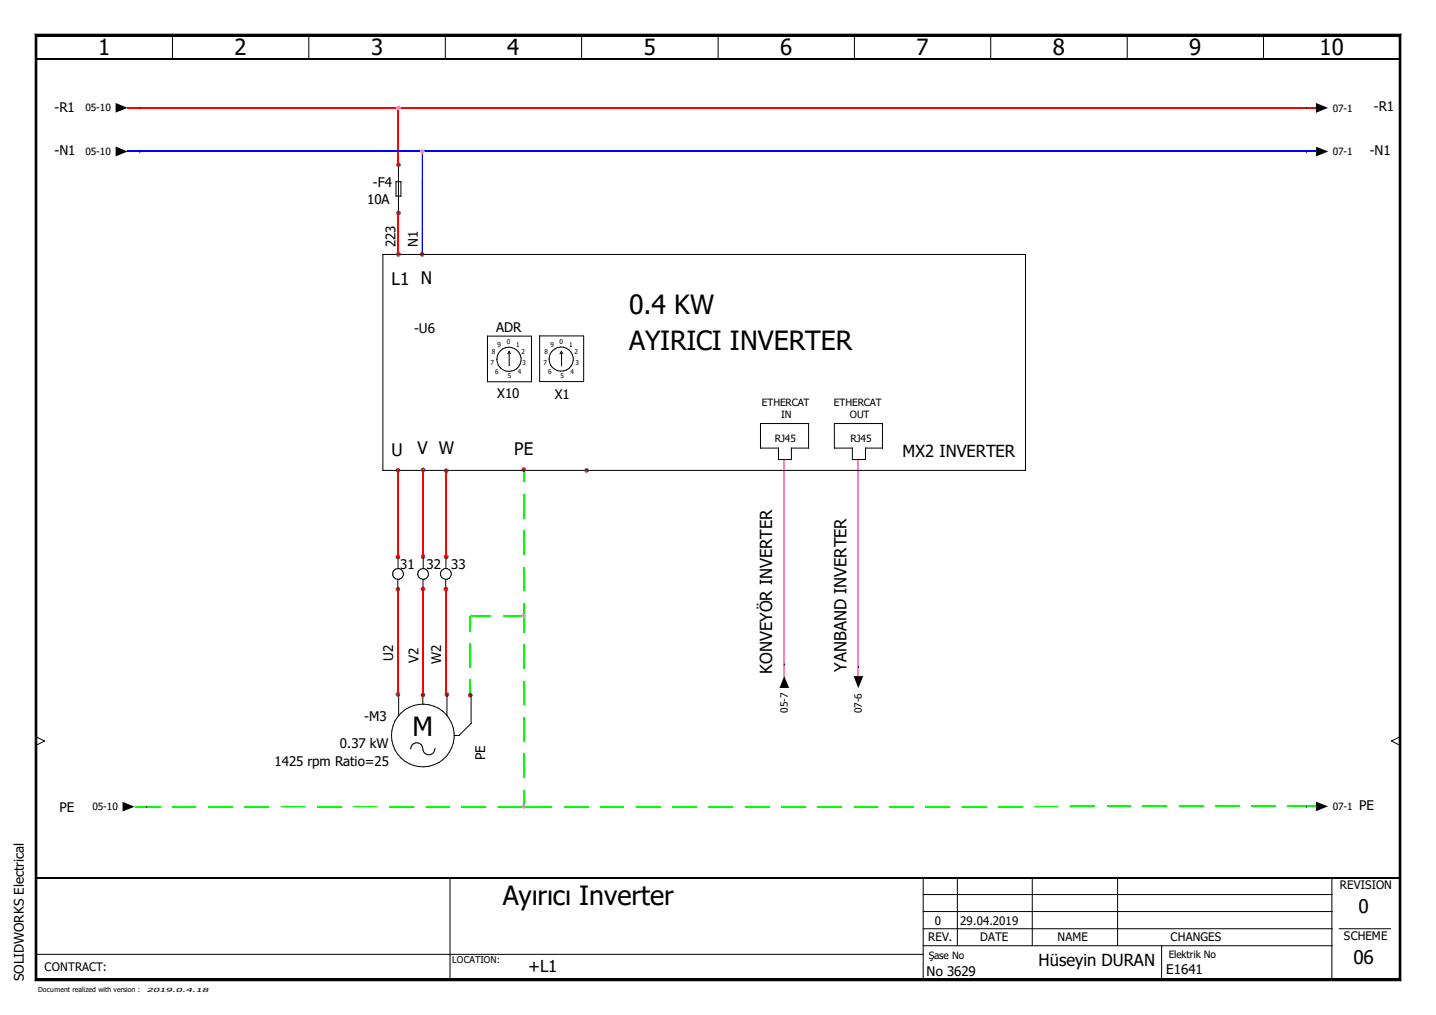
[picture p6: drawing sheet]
<svg xmlns="http://www.w3.org/2000/svg" width="297mm" height="210mm" viewBox="0 0 297 210" stroke-linecap="round" stroke-linejoin="round" font-family="sans-serif">
<path d="M.1 0h296.8v209.8h-296.8z" fill="none" stroke="#fff" stroke-width=".21"/>
<g fill="none" stroke="#000" stroke-width=".21">
<path d="M7.3 7.1l.3 .4zM7.3 7.1h282.5zM7.3 7.1v195.7zM7.3 7.1h282.5v195.7h-282.5zM7.6 7.5h281.8zM7.6 7.5v194.9zM7.6 7.5h281.8v194.9h-281.8zM35.7 7.2v5M63.9 7.2v5M92.2 7.2l-.1 5M120.4 7.2l-.1 5M148.6 7.2l-.1 5"/>
<path d="M176.8 7.2l-.1 5M205 7.2l-.1 5M233.2 7.2v5M261.4 7.2v5M289.4 7.5v194.9zM289.8 7.1l-.4 .4zM289.8 7.1v195.7zM28.9 22.3h.1M28.9 31.3h.1M81.9 37.6h1v3h-1zM82.4 34.1l.1 10M270.2 22.3h.1"/>
<path d="M270.3 31.3h.1M212.1 52.6v44.7M212.2 52.6h-133v44.7h133M100.8 69.5h9.1v9.5h-9.1zM102.8 74.3h.1M105.3 72.6l.3 .5M105.3 72.6h.1M105.3 72.6l-.2 .6M105.3 73v2.6M105.3 75.6h.1M111.6 69.5h9.1v9.4h-9.1zM113.6 74.3h.1"/>
<path d="M115.9 73.2h.1M116.1 72.6h.1M116.1 72.6l-.2 .6M116.1 72.6l.3 .5M116.2 73v2.6M161 92.7v2.3h2.7v-2.3h3.6M167.3 87.6v5.1M167.3 87.6h-10v5.1h3.8M176.3 92.7v2.3h2.8M182.5 87.6v5.1M182.6 87.6h-10v5.1h3.8M182.6 92.7h-3.6v2.3"/>
<path d="M81.2 118.7h.1M82.3 119.8v1.8M82.4 115.3l-.1 2.3M86.4 118.7h.1M87.5 119.8v1.8M87.6 115.3l-.1 2.3M91.1 118.7h.1M92.2 119.8v1.8M92.3 115.3l-.1 2.3M162.2 137.3h.1M177.5 137.8h.1M7.4 152.4l1.8 .8"/>
<path d="M9.2 153.2l-1.7 .9M9.2 153.2h.1M81 152.1h.1M82.5 143.6v4.4M82.5 148h.1M85 154.9a1.21 1.21 0 0 1 1-1.3 1.21 1.21 0 0 1 1.4 .8l.1 .9a1.24 1.24 0 0 0 1.4 .8 1.24 1.24 0 0 0 1.1-1.2M87.5 143.6v2M90 154.9h.1M92.5 143.6v4.4M93.9 152.1h1.1M97.4 149.6l-2.4 2.5M97.4 149.6h.1"/>
<path d="M97.5 143.6l-.1 6M287.8 153.2l1.8 .9M287.8 153.2h.1M289.6 152.4l-1.8 .8M30.3 166.8h.1M270.2 166.8h.1M7.4 197.4h183.6M93.1 181.5v21.1M191 195.6h84.5M191 192.1h84.5M191 188.5h84.5M191 185h84.5"/>
<path d="M191 181.5v21.1M198.1 181.5l-.1 14.1M213.6 181.5l-.1 14.1M231.2 181.5v14.1M240.3 195.6v7M275.5 181.5h.1M275.5 181.5v21.1M277 192.1h10.6M7.3 202.8h282.5zM7.6 202.4l-.3 .4zM7.6 202.4h281.8zM289.4 202.4l.4 .4z"/>
<circle cx="105.3" cy="74.3" r="2.5"/>
<circle cx="116.1" cy="74.3" r="2.5"/>
<circle cx="82.3" cy="118.7" r="1.11"/>
<circle cx="87.5" cy="118.7" r="1.12"/>
<circle cx="92.2" cy="118.7" r="1.12"/>
<circle cx="87.5" cy="152.1" r="6.5"/>
</g>
<path d="M7.3 7.3h282.5M7.3 202.6h282.5" fill="none" stroke="#000" stroke-width=".38"/>
<path d="M7.3 7.1l.3 .4zM289.8 7.1l-.4 .4zM23.9 21.3l2.5 1-2.5 1zM23.9 30.3l2.5 1-2.5 1zM272.2 21.3l2.5 1-2.5 1zM272.2 30.4l2.5 .9-2.5 1zM176.6 139.8h2l-1.1 2.5zM162.2 139.8l1 2.5h-2zM25.4 165.8l2.5 1-2.5 1zM272.2 165.8l2.5 1-2.5 1zM7.6 202.4l-.3 .4zM289.4 202.4l.4 .4z" fill="#000"/>
<path d="M7.4 7.1v195.7M7.4 12.2h282.2M289.6 7.1v195.7M7.4 181.5h282.2" fill="none" stroke="#000" stroke-width=".34"/>
<path d="M26.4 22.3h245.8M82.4 22.3v11.8M82.4 44.1v8.5M82.3 97.2v18M92.3 97.3v17.8M82.3 121.9v21.7M87.5 121.8v21.9M92.2 121.9v21.7" fill="none" stroke="#f00" stroke-width=".25"/>
<path d="M87.4 31.3v21.3" fill="none" stroke="#00f" stroke-width=".3"/>
<g fill="none" stroke="#0f0" stroke-width=".25">
<path d="M108.3 97.1v2.6M108.3 102.2v5M108.3 109.7v5M108.3 117.2v5M97.3 133.1v4.9M101.6 127.3h-4.3v3.3M104.1 127.3h4.2M108.3 124.7v6.2M108.3 133.3v5M97.3 140.5v3.3M108.3 140.8v5M108.3 148.3v5"/>
<path d="M108.3 155.8v5M27.9 166.8h5.3M35.7 166.8h4.9M43.1 166.8h5M50.6 166.8h5M58.1 166.8h5M73.1 166.8h5M80.6 166.8h5M88 166.8h5M95.5 166.8h5M103 166.8h11.2M108.3 163.3v3.5"/>
<path d="M116.7 166.8h5M124.2 166.8h5M131.7 166.8h4.9M139.1 166.8h5M146.6 166.8h5M154.1 166.8h5M161.6 166.8h5M169.1 166.8h5M176.6 166.8h4.9M184 166.8h5M191.5 166.8h5M199 166.8h5"/>
<path d="M206.5 166.8h5M213.9 166.8h5M236.4 166.8h5M243.9 166.8h5M251.4 166.8h5M258.8 166.8h5M266.3 166.8h5.9"/>
</g>
<path d="M65.6 166.8h5M221.4 166.8h5M228.9 166.8h5" fill="none" stroke="#0f0" stroke-width=".21"/>
<path d="M26.4 31.3h245.8" fill="none" stroke="#00f" stroke-width=".25"/>
<path d="M162.2 95.1v44.7M177.6 95.1v44.7" fill="none" stroke="#ff7fbf" stroke-width=".3"/>
<path d="M87.5 97.2v17.9" fill="none" stroke="#f00" stroke-width=".21"/>
<g fill="#a50000">
<path d="M121.4 97.2l.3-.3 .1 .4z"/>
<path d="M121.4 96.8l.3 .1-.3 .3z"/>
<path d="M121 96.9l.4-.1v.4z"/>
<path d="M121 96.9l.3 .4h-.4z"/>
<path d="M120.9 97.3h.4l-.3 .3z"/>
<path d="M121 97.6l.4-.3v.5z"/>
<path d="M121.4 97.3l.3 .3-.3 .2z"/>
<path d="M121.4 97.3h.4l-.1 .3z"/>
</g>
<g fill="#ff7fdf">
<path d="M108.4 166.8l.3-.3 .1 .3z"/>
<path d="M108.3 166.3l.4 .2-.3 .3z"/>
<path d="M108 166.5l.3-.2v.5z"/>
<path d="M108 166.5l.3 .3h-.5z"/>
<path d="M107.8 166.8h.5l-.3 .4z"/>
<path d="M108.3 166.8v.5l-.3-.1z"/>
<path d="M108.3 166.8l.4 .4-.4 .1z"/>
<path d="M108.4 166.8h.4l-.1 .4z"/>
<path d="M108.7 127l.1 .3h-.4z"/>
<path d="M108.3 126.8l.4 .2-.3 .3z"/>
<path d="M108 127l.3-.2v.5z"/>
<path d="M108 127l.3 .3h-.5z"/>
<path d="M107.8 127.3h.5l-.3 .4z"/>
<path d="M108.3 127.3v.5l-.3-.1z"/>
<path d="M108.3 127.4l.4 .3-.4 .1z"/>
<path d="M108.4 127.3h.4l-.1 .4z"/>
</g>
<g fill="#a50000">
<path d="M108.4 97.1l.3-.3 .1 .3z"/>
<path d="M108.3 96.6l.4 .2-.3 .3z"/>
<path d="M108 96.8l.3-.2v.5z"/>
<path d="M108 96.8l.3 .3h-.5z"/>
<path d="M107.8 97.1l.5 .1-.3 .3z"/>
<path d="M108.3 97.2v.4l-.3-.1z"/>
<path d="M108.3 97.2l.4 .3-.4 .1z"/>
<path d="M108.4 97.1h.4l-.1 .4z"/>
<path d="M97.6 143.4l.2 .4h-.5z"/>
<path d="M97.3 143.3l.3 .1-.3 .4z"/>
<path d="M96.9 143.4l.4-.1v.4z"/>
<path d="M96.9 143.4l.3 .4h-.4z"/>
<path d="M96.8 143.8h.4l-.3 .3z"/>
<path d="M97.2 143.8l.1 .5-.4-.2z"/>
<path d="M97.3 143.8l.3 .3-.3 .2z"/>
<path d="M97.3 143.8h.5l-.2 .3z"/>
<path d="M92.8 143.3l.2 .3h-.5z"/>
<path d="M92.5 143.1l.3 .2-.3 .3z"/>
<path d="M92.1 143.3l.4-.2v.5z"/>
<path d="M92.1 143.3l.3 .3h-.5z"/>
<path d="M91.9 143.6l.5 .1-.3 .3z"/>
<path d="M92.1 144l.4-.3v.4z"/>
<path d="M92.5 143.7l.3 .3-.3 .1z"/>
<path d="M92.5 143.6h.5l-.2 .4z"/>
<path d="M92.7 114.8l.1 .3h-.4z"/>
<path d="M92.3 114.6l.4 .2-.3 .3z"/>
<path d="M91.9 114.8l.4-.2v.5z"/>
<path d="M91.9 114.8l.4 .3h-.5z"/>
<path d="M91.8 115.1l.5 .1-.4 .3z"/>
<path d="M91.9 115.5l.4-.3v.5z"/>
<path d="M92.3 115.2l.4 .3-.4 .2z"/>
<path d="M92.4 115.1h.4l-.1 .4z"/>
<path d="M92.4 97.3l.3-.3 .1 .3z"/>
<path d="M92.3 96.8l.4 .2-.3 .3z"/>
<path d="M91.9 97l.4-.2v.5z"/>
<path d="M91.9 97l.4 .3h-.5z"/>
<path d="M91.8 97.3l.5 .1-.4 .3z"/>
<path d="M92.3 97.4v.4l-.4-.1z"/>
<path d="M92.3 97.4l.4 .3-.4 .1z"/>
<path d="M92.4 97.3h.4l-.1 .4z"/>
<path d="M92.6 121.5l.1 .4h-.4z"/>
<path d="M92.2 121.4l.4 .1-.3 .3z"/>
<path d="M91.9 121.5l.3-.1v.4z"/>
<path d="M91.9 121.5l.3 .4h-.5z"/>
<path d="M91.7 121.9h.5l-.3 .3z"/>
<path d="M91.9 122.2l.3-.3v.5z"/>
<path d="M92.2 121.9l.4 .3-.4 .2z"/>
<path d="M92.3 121.9h.4l-.1 .3z"/>
<path d="M87.5 115.1l.4-.4 .1 .4z"/>
<path d="M87.5 114.6l.4 .1-.4 .4z"/>
<path d="M87.2 114.7l.3-.1v.5z"/>
<path d="M87.2 114.7l.3 .4h-.5z"/>
<path d="M87 115.1h.5l-.3 .3z"/>
<path d="M87.2 115.4l.3-.3v.5z"/>
<path d="M87.5 115.1l.4 .3-.4 .2z"/>
<path d="M87.5 115.1h.5l-.1 .3z"/>
<path d="M87.5 97.2l.4-.4 .1 .4z"/>
<path d="M87.5 96.7l.4 .1-.4 .4z"/>
<path d="M87.2 96.8l.3-.1v.4z"/>
<path d="M87.2 96.8l.3 .4h-.5z"/>
<path d="M87 97.2h.5l-.3 .3z"/>
<path d="M87.5 97.2v.5l-.3-.2z"/>
<path d="M87.5 97.2l.4 .3-.4 .2z"/>
<path d="M87.5 97.2h.5l-.1 .3z"/>
<path d="M87.5 143.7l.3-.3 .2 .3z"/>
<path d="M87.5 143.2l.3 .2-.3 .3z"/>
<path d="M87.1 143.4l.4-.2v.5z"/>
<path d="M87.1 143.4l.4 .3h-.5z"/>
<path d="M87 143.7l.5 .1-.4 .3z"/>
<path d="M87.1 144.1l.4-.3v.4z"/>
<path d="M87.5 143.8l.3 .3-.3 .1z"/>
<path d="M87.5 143.8l.5-.1-.2 .4z"/>
<path d="M87.5 121.8l.3-.4 .2 .4z"/>
<path d="M87.5 121.3l.3 .1-.3 .4z"/>
<path d="M87.1 121.4l.4-.1v.4z"/>
<path d="M87.1 121.4l.3 .4h-.4z"/>
<path d="M87 121.8h.5l-.4 .3z"/>
<path d="M87.5 121.8v.5l-.4-.2z"/>
<path d="M87.5 121.8l.3 .3-.3 .2z"/>
<path d="M87.5 121.8h.5l-.2 .3z"/>
</g>
<g fill="#ff7fdf">
<path d="M87.4 31.3l.3-.3 .1 .3z"/>
<path d="M87.4 30.8l.3 .2-.3 .3z"/>
<path d="M87 31l.4-.2v.5z"/>
<path d="M87 31l.3 .3h-.4z"/>
<path d="M86.9 31.3l.4 .1-.3 .3z"/>
<path d="M87 31.7l.4-.3v.4z"/>
<path d="M87.4 31.4l.3 .3-.3 .1z"/>
<path d="M87.4 31.3h.4l-.1 .4z"/>
</g>
<g fill="#a50000">
<path d="M87.4 52.5l.3-.3 .1 .4z"/>
<path d="M87.3 52.1l.4 .1-.3 .3z"/>
<path d="M87 52.2l.3-.1v.4z"/>
<path d="M87 52.2l.3 .4h-.5z"/>
<path d="M86.8 52.6h.5l-.3 .4z"/>
<path d="M87.3 52.6v.5l-.3-.1z"/>
<path d="M87.3 52.6l.4 .4-.4 .1z"/>
<path d="M87.4 52.6h.4l-.1 .4z"/>
<path d="M82.5 52.5l.3-.3 .1 .4z"/>
<path d="M82.4 52.1l.4 .1-.3 .3z"/>
<path d="M82.1 52.2l.3-.1v.4z"/>
<path d="M82.1 52.2l.3 .4h-.5z"/>
<path d="M81.9 52.6h.5l-.3 .4z"/>
<path d="M82.4 52.6v.5l-.3-.1z"/>
<path d="M82.4 52.6l.4 .4-.4 .1z"/>
<path d="M82.5 52.6h.4l-.1 .4z"/>
</g>
<g fill="#ff7fdf">
<path d="M82.5 22.3l.3-.3 .1 .3z"/>
<path d="M82.4 21.8l.4 .2-.3 .3z"/>
<path d="M82.1 22l.3-.2v.5z"/>
<path d="M82.1 22l.3 .3h-.5z"/>
<path d="M81.9 22.3l.5 .1-.3 .2z"/>
<path d="M82.4 22.4v.4l-.3-.2z"/>
<path d="M82.4 22.4l.4 .2-.4 .2z"/>
<path d="M82.5 22.3h.4l-.1 .3z"/>
</g>
<g fill="#a50000">
<path d="M82.5 34l.3-.3 .1 .4z"/>
<path d="M82.4 33.6l.4 .1-.3 .3z"/>
<path d="M82.1 33.7l.3-.1v.4z"/>
<path d="M82.1 33.7l.3 .4h-.5z"/>
<path d="M81.9 34.1h.5l-.3 .3z"/>
<path d="M82.1 34.4l.3-.3v.5z"/>
<path d="M82.4 34.1l.4 .3-.4 .2z"/>
<path d="M82.5 34.1h.4l-.1 .3z"/>
<path d="M82.8 43.7l.1 .4h-.4z"/>
<path d="M82.4 43.6l.4 .1-.3 .3z"/>
<path d="M82.1 43.7l.3-.1v.4z"/>
<path d="M82.1 43.7l.3 .4h-.5z"/>
<path d="M81.9 44.1h.5l-.3 .3z"/>
<path d="M82.4 44.1v.4l-.3-.1z"/>
<path d="M82.4 44.1l.4 .3-.4 .1z"/>
<path d="M82.5 44.1h.4l-.1 .3z"/>
<path d="M82.3 115.1l.4-.3 .1 .4z"/>
<path d="M82.3 114.7l.4 .1-.4 .3z"/>
<path d="M82 114.8l.3-.1v.4z"/>
<path d="M82 114.8l.3 .4h-.5z"/>
<path d="M81.8 115.2h.5l-.3 .3z"/>
<path d="M82.3 115.2v.5l-.3-.2z"/>
<path d="M82.3 115.2l.4 .3-.4 .2z"/>
<path d="M82.3 115.2h.5l-.1 .3z"/>
<path d="M82.3 97.2l.4-.3 .1 .3z"/>
<path d="M82.3 96.8l.4 .1-.4 .3z"/>
<path d="M82 96.9l.3-.1v.4z"/>
<path d="M82 96.9l.3 .3h-.5z"/>
<path d="M81.8 97.2l.5 .1-.3 .3z"/>
<path d="M82.3 97.3v.4l-.3-.1z"/>
<path d="M82.3 97.3l.4 .3-.4 .1z"/>
<path d="M82.3 97.3l.5-.1-.1 .4z"/>
<path d="M82.6 143.3l.2 .3h-.5z"/>
<path d="M82.3 143.1l.3 .2-.3 .3z"/>
<path d="M82 143.3l.3-.2v.5z"/>
<path d="M82 143.3l.3 .3h-.5z"/>
<path d="M81.8 143.6l.5 .1-.3 .3z"/>
<path d="M82.3 143.7v.4l-.3-.1z"/>
<path d="M82.3 143.7l.3 .3-.3 .1z"/>
<path d="M82.3 143.6h.5l-.2 .4z"/>
<path d="M82.3 121.8l.3-.3 .2 .4z"/>
<path d="M82.3 121.4l.3 .1-.3 .3z"/>
<path d="M82 121.5l.3-.1v.4z"/>
<path d="M82 121.5l.3 .4h-.5z"/>
<path d="M81.8 121.9h.5l-.3 .3z"/>
<path d="M82.3 121.9v.5l-.3-.2z"/>
<path d="M82.3 121.9l.3 .3-.3 .2z"/>
<path d="M82.3 121.9h.5l-.2 .3z"/>
</g>
<g font-size="5.5">
<text x="130.2" y="65">0.4 KW</text>
<text x="130.2" y="72.5">AYIRICI INVERTER</text>
<text x="85.3" y="152.1">M</text>
<text x="104" y="187.2">Ayırıcı Inverter</text>
</g>
<g font-size="4.6">
<text x="20.3" y="11.3">1</text>
<text x="48.5" y="11.3">2</text>
<text x="76.7" y="11.3">3</text>
<text x="104.9" y="11.3">4</text>
<text x="133.2" y="11.3">5</text>
<text x="161.4" y="11.3">6</text>
<text x="189.6" y="11.3">7</text>
<text x="217.8" y="11.3">8</text>
<text x="246" y="11.3">9</text>
<text x="273" y="11.3">10</text>
</g>
<g font-size="3.9">
<text x="281" y="188.8">0</text>
<text x="279.9" y="199.4">06</text>
</g>
<g font-size="3.6">
<text x="81" y="58.9">L1 N</text>
<text x="81" y="94.4">U</text>
<text x="86.4" y="94">V W</text>
<text x="106.4" y="94.1">PE</text>
</g>
<g font-size="3.4">
<text x="186.7" y="94.4">MX2 INVERTER</text>
<text x="159.7" y="139.4" transform="rotate(-90 159.7 139.4)">KONVEYÖR INVERTER</text>
<text x="175.1" y="139" transform="rotate(-90 175.1 139)">YANBAND INVERTER</text>
<text x="109.3" y="201.1">+L1</text>
<text x="214.8" y="199.7">Hüseyin DURAN</text>
</g>
<g font-size="2.7">
<text x="11.3" y="23.2">-R1</text>
<text x="284.2" y="22.9">-R1</text>
<text x="11.3" y="32.1">-N1</text>
<text x="283.3" y="32">-N1</text>
<text x="77.1" y="38.7">-F4</text>
<text x="75.9" y="42.1">10A</text>
<text x="81.8" y="51.1" transform="rotate(-90 81.8 51.1)">223</text>
<text x="86.4" y="51" transform="rotate(-90 86.4 51)">N1</text>
<text x="85.7" y="68.9">-U6</text>
<text x="102.7" y="68.7">ADR</text>
<text x="102.9" y="82.3">X10</text>
<text x="114.8" y="82.4">X1</text>
<text x="82.8" y="117.6">31</text>
<text x="88.2" y="117.6">32</text>
<text x="93.3" y="117.6">33</text>
<text x="81.3" y="136.7" transform="rotate(-90 81.3 136.7)">U2</text>
<text x="86.6" y="137.1" transform="rotate(-90 86.6 137.1)">V2</text>
<text x="91.3" y="137.3" transform="rotate(-90 91.3 137.3)">W2</text>
<text x="75.4" y="149.1">-M3</text>
<text x="70.3" y="154.8">0.37 kW</text>
<text x="56.8" y="158.3">1425 rpm Ratio=25</text>
<text x="100.3" y="157.1" transform="rotate(-90 100.3 157.1)">PE</text>
<text x="12.3" y="167.9">PE</text>
<text x="281.1" y="167.5">PE</text>
<text x="4.9" y="202.8" transform="rotate(-90 4.9 202.8)">SOLIDWORKS Electrical</text>
<text x="191.7" y="201.8">No 3629</text>
<text x="241.3" y="201.4">E1641</text>
</g>
<g font-size="2.4">
<text x="277.2" y="183.8">REVISION</text>
<text x="193.4" y="191.3">0</text>
<text x="198.6" y="191.3">29.04.2019</text>
<text x="192" y="194.7">REV.</text>
<text x="202.7" y="194.7">DATE</text>
<text x="218.7" y="194.7">NAME</text>
<text x="242.1" y="194.7">CHANGES</text>
<text x="278" y="194.4">SCHEME</text>
<text x="9.2" y="200.9">CONTRACT:</text>
</g>
<g font-size="2.1">
<text x="17.7" y="23">05-10</text>
<text x="275.7" y="23.1">07-1</text>
<text x="17.7" y="32.1">05-10</text>
<text x="275.7" y="32.1">07-1</text>
<text x="157.6" y="83.9">ETHERCAT</text>
<text x="172.5" y="83.9">ETHERCAT</text>
<text x="161.6" y="86.4">IN</text>
<text x="175.8" y="86.4">OUT</text>
<text x="160.3" y="91.3">RJ45</text>
<text x="175.9" y="91.3">RJ45</text>
<text x="163" y="147.4" transform="rotate(-90 163 147.4)">05-7</text>
<text x="178.3" y="147.4" transform="rotate(-90 178.3 147.4)">07-6</text>
<text x="19.1" y="167.6">05-10</text>
<text x="275.7" y="167.5">07-1</text>
<text x="192.1" y="198.2">Şase No</text>
<text x="241.8" y="198.2">Elektrik No</text>
</g>
<text font-size="1.9" x="93.6" y="199.2">LOCATION:</text>
<g font-size="1.4">
<text x="102.9" y="71.8">9</text>
<text x="104.8" y="71.2">0</text>
<text x="106.8" y="71.8">1</text>
<text x="113.9" y="71.8">9</text>
<text x="115.7" y="71.2">0</text>
<text x="117.7" y="71.8">1</text>
<text x="101.5" y="75.5">7</text>
<text x="101.7" y="73.2">8</text>
<text x="102.4" y="77.3">6</text>
<text x="107.1" y="77.3">4</text>
<text x="107.9" y="73.2">2</text>
<text x="108.1" y="75.5">3</text>
<text x="112.4" y="75.5">7</text>
<text x="112.6" y="73.2">8</text>
<text x="113.4" y="77.3">6</text>
<text x="118" y="77.3">4</text>
<text x="118.9" y="73.2">2</text>
<text x="119" y="75.5">3</text>
<text x="105" y="78.1">5</text>
<text x="115.9" y="78.1">5</text>
<text x="7.9" y="205.2">Document realized with version :</text>
</g>
<text font-size="1.2" x="30.3" y="205.1">2019.0.4.18</text>
</svg>
